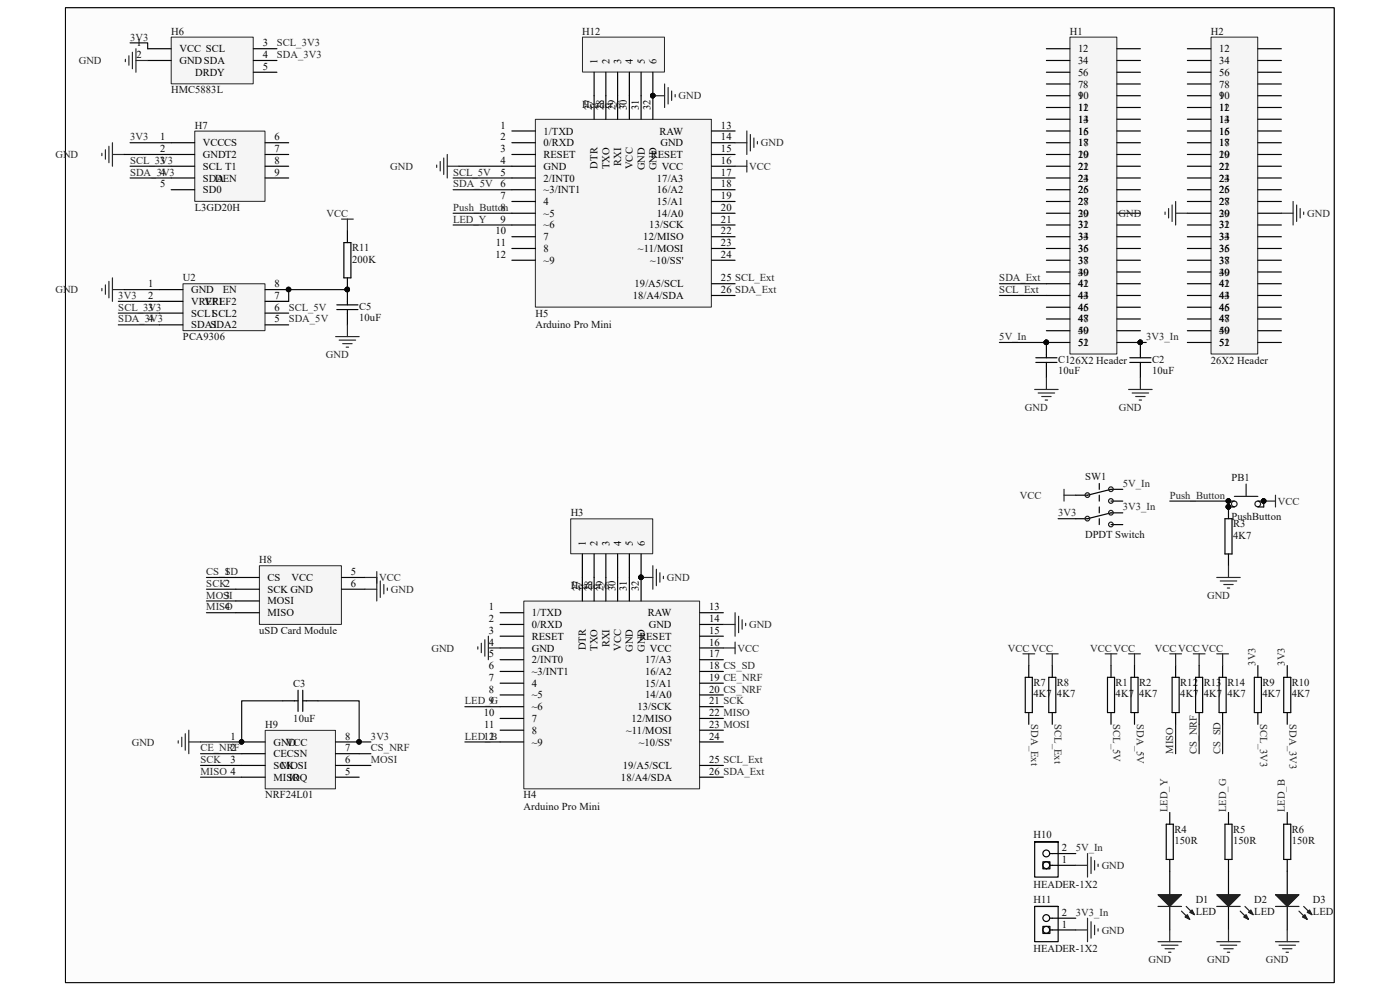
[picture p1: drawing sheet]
<svg xmlns="http://www.w3.org/2000/svg" width="297mm" height="210mm" viewBox="0 0 297 210" stroke-linecap="round" stroke-linejoin="round" font-family="sans-serif">
<path d="M13.9 1.7h269.1v206.7h-269.1z" fill="#fcfcfc"/>
<path d="M13.9 1.7h269.1v206.7h-269.1z" fill="none" stroke="#000" stroke-width=".21"/>
<path d="M13.9 1.7h269.1v206.7h-269.1z" fill="#fcfcfc"/>
<path d="M13.9 1.7h269.1v206.7h-269.1z" fill="none" stroke="#000" stroke-width=".21"/>
<path d="M227 7.9h9.9v67.2h-9.9z" fill="#f5f5f5"/>
<path d="M227 7.9h9.9v67.2h-9.9z" fill="none" stroke="#262626" stroke-width=".21"/>
<g fill="none" stroke="#000" stroke-width=".25">
<path d="M222 10.3h5M222 12.8h5M222 15.3h5M222 17.8h5M236.9 10.3h5M236.9 12.8h5M236.9 15.3h5M236.9 17.8h5M222 20.3h5M222 22.8h5M222 25.3h5M222 27.8h5"/>
<path d="M222 30.3h5M222 32.8h5M222 35.3h5M222 37.8h5M236.9 20.3h5M236.9 22.8h5M236.9 25.3h5M236.9 27.8h5M236.9 30.3h5M236.9 32.8h5M236.9 35.3h5M236.9 37.8h5"/>
<path d="M222 40.3h5M222 42.7h5M222 45.2h5M222 47.7h5M222 50.2h5M222 52.7h5M222 55.2h5M222 57.7h5M236.9 40.3h5M236.9 42.7h5M236.9 45.2h5M236.9 47.7h5"/>
<path d="M236.9 50.2h5M236.9 52.7h5M236.9 55.2h5M236.9 57.7h5M222 60.2h5M222 62.7h5M222 65.2h5M222 67.7h5M222 70.2h5M222 72.7h5M236.9 60.2h5M236.9 62.7h5"/>
<path d="M236.9 65.2h5M236.9 67.7h5M236.9 70.2h5M236.9 72.7h5"/>
</g>
<g fill="#0e0e0e" stroke="#0e0e0e" stroke-width=".21">
<circle cx="222" cy="72.6" r=".47"/>
<circle cx="241.9" cy="72.6" r=".47"/>
</g>
<path d="M257 7.9h9.8v67.2h-9.8z" fill="#f5f5f5"/>
<path d="M256.9 7.9h9.9v67.2h-9.9z" fill="none" stroke="#262626" stroke-width=".21"/>
<g fill="none" stroke="#000" stroke-width=".25">
<path d="M251.9 10.3h5M251.9 12.8h5M251.9 15.3h5M251.9 17.8h5M266.9 10.3h4.9M266.9 12.8h4.9M266.9 15.3h4.9M266.9 17.8h4.9M251.9 20.3h5M251.9 22.8h5M251.9 25.3h5M251.9 27.8h5"/>
<path d="M251.9 30.3h5M251.9 32.8h5M251.9 35.3h5M251.9 37.8h5M266.9 20.3h4.9M266.9 22.8h4.9M266.9 25.3h4.9M266.9 27.8h4.9M266.9 30.3h4.9M266.9 32.8h4.9M266.9 35.3h4.9M266.9 37.8h4.9"/>
<path d="M251.9 40.3h5M251.9 42.7h5M251.9 45.2h5M251.9 47.7h5M251.9 50.2h5M251.9 52.7h5M251.9 55.2h5M251.9 57.7h5M266.9 40.3h4.9M266.9 42.7h4.9M266.9 45.2h4.9M266.9 47.7h4.9"/>
<path d="M266.9 50.2h4.9M266.9 52.7h4.9M266.9 55.2h4.9M266.9 57.7h4.9M251.9 60.2h5M251.9 62.7h5M251.9 65.2h5M251.9 67.7h5M251.9 70.2h5M251.9 72.7h5M266.9 60.2h4.9M266.9 62.7h4.9"/>
<path d="M266.9 65.2h4.9M266.9 67.7h4.9M266.9 70.2h4.9M266.9 72.7h4.9M260.6 106.3h1.3M260.6 107.5h1.3M266.9 106.3h1.2M266.9 107.5h1.2"/>
</g>
<g fill="none" stroke="#1c1c1c" stroke-width=".25">
<path d="M261.9 105.3h5M264.4 102.7v2.5"/>
<circle cx="261.8" cy="106.9" r=".6"/>
<circle cx="266.8" cy="106.9" r=".6"/>
</g>
<g fill="#0e0e0e" stroke="#0e0e0e" stroke-width=".21">
<circle cx="260.6" cy="106.3" r=".47"/>
<circle cx="268.1" cy="106.3" r=".47"/>
<circle cx="260.6" cy="107.5" r=".47"/>
</g>
<path d="M113.6 25.4h37.3v39.8h-37.3z" fill="#f5f5f5"/>
<path d="M113.6 25.3h37.3v39.9h-37.3z" fill="none" stroke="#262626" stroke-width=".21"/>
<g fill="none" stroke="#000" stroke-width=".25">
<path d="M108.6 27.8h5M108.6 30.3h5M108.6 32.8h5M108.6 35.3h5M108.6 37.8h5M126 20.3v5M128.5 20.3v5M131 20.3v5M133.5 20.3v5M136 20.3v5M138.5 20.3v5M151 27.8h4.9"/>
<path d="M151 30.3h4.9M151 32.8h4.9M151 35.3h4.9M151 37.8h4.9M108.6 40.3h5M108.6 42.7h5M108.6 45.2h5M108.6 47.7h5M108.6 50.2h5M108.6 52.7h5M108.6 55.2h5M151 40.3h4.9"/>
<path d="M151 42.7h4.9M151 45.2h4.9M151 47.7h4.9M151 50.2h4.9M151 52.7h4.9M151 55.2h4.9M151 60.2h4.9M151 62.7h4.9"/>
</g>
<circle cx="138.5" cy="20.3" r=".47" fill="#0e0e0e" stroke="#0e0e0e" stroke-width=".21"/>
<path d="M36.4 7.9h17.3v9.9h-17.3z" fill="#f5f5f5"/>
<path d="M36.3 7.9h17.4v9.9h-17.4z" fill="none" stroke="#262626" stroke-width=".21"/>
<path d="M31.3 10.3h5M31.3 12.8h5M53.8 10.3h4.9M53.8 12.8h4.9M53.8 15.3h4.9" fill="none" stroke="#000" stroke-width=".25"/>
<path d="M41.4 27.9h14.8v14.8h-14.8z" fill="#f5f5f5"/>
<path d="M41.3 27.8h14.9v14.9h-14.9z" fill="none" stroke="#262626" stroke-width=".21"/>
<path d="M36.3 30.3h5M36.3 32.8h5M36.3 35.3h5M36.3 37.8h5M56.3 30.3h4.9M56.3 32.8h4.9M56.3 35.3h4.9M56.3 37.8h4.9M36.3 40.3h5M248.2 184.8v5M248.2 192.3v5" fill="none" stroke="#000" stroke-width=".25"/>
<path d="M245.7 189.8h5l-2.5 2.5z" fill="#1c1c1c"/>
<path d="M245.7 189.8h5l-2.5 2.5zM250.7 193.3l1.7 1.7M251.7 192.3l1.7 1.7" fill="none" stroke="#1c1c1c" stroke-width=".25"/>
<path d="M251.9 194l.5 1-1-.5z" fill="#1c1c1c"/>
<path d="M251.9 194l.5 1-1-.5z" fill="none" stroke="#1c1c1c" stroke-width=".25"/>
<path d="M252.9 193l.5 1-1-.5z" fill="#1c1c1c"/>
<path d="M245.7 192.3h5M252.9 193l.5 1-1-.5z" fill="none" stroke="#1c1c1c" stroke-width=".25"/>
<path d="M260.6 184.8v5M260.6 192.3v5" fill="none" stroke="#000" stroke-width=".25"/>
<path d="M258.1 189.8h5l-2.5 2.5z" fill="#1c1c1c"/>
<path d="M258.1 189.8h5l-2.5 2.5zM263.1 193.3l1.8 1.7M264.1 192.3l1.8 1.7" fill="none" stroke="#1c1c1c" stroke-width=".25"/>
<path d="M264.4 194l.5 1-1-.5z" fill="#1c1c1c"/>
<path d="M264.4 194l.5 1-1-.5z" fill="none" stroke="#1c1c1c" stroke-width=".25"/>
<path d="M265.4 193l.5 1-1-.5z" fill="#1c1c1c"/>
<path d="M258.1 192.3h5M265.4 193l.5 1-1-.5z" fill="none" stroke="#1c1c1c" stroke-width=".25"/>
<path d="M273.1 184.8v5M273.1 192.3v5" fill="none" stroke="#000" stroke-width=".25"/>
<path d="M270.6 189.8h5l-2.5 2.5z" fill="#1c1c1c"/>
<path d="M270.6 189.8h5l-2.5 2.5zM275.6 193.3l1.7 1.7M276.6 192.3l1.7 1.7" fill="none" stroke="#1c1c1c" stroke-width=".25"/>
<path d="M276.8 194l.5 1-1-.5z" fill="#1c1c1c"/>
<path d="M276.8 194l.5 1-1-.5z" fill="none" stroke="#1c1c1c" stroke-width=".25"/>
<path d="M277.8 193l.5 1-1-.5z" fill="#1c1c1c"/>
<path d="M270.6 192.3h5M277.8 193l.5 1-1-.5z" fill="none" stroke="#1c1c1c" stroke-width=".25"/>
<path d="M55.1 120.1h17.3v12.4h-17.3z" fill="#f5f5f5"/>
<path d="M55 120h17.4v12.5h-17.4z" fill="none" stroke="#262626" stroke-width=".21"/>
<path d="M50 122.5h5M50 125h5M50 127.5h5M50 130h5M72.5 122.5h4.9M72.5 125h4.9" fill="none" stroke="#000" stroke-width=".25"/>
<g fill="none" stroke="#262626" stroke-width=".25">
<path d="M26.6 12.6v.5M27.3 11.8v2M28.1 11.1v3.5M28.8 10.3v5M28.8 12.8h2.5M21.6 32.5v.5M22.4 31.8v2M23.1 31v3.5M23.9 30.3v5M23.9 32.8h2.4M92.6 35v.5M93.4 34.3v2"/>
<path d="M94.1 33.5v3.5M94.9 35.3h2.5M94.9 32.8v5M155.9 35.3h2.5M155.9 30.3h2.5M158.4 27.8v5M158.4 34v2.5M159.2 28.5v3.5M159.9 29.3v2M160.7 30v.5M77.4 125h2.5M79.9 122.5v5"/>
<path d="M80.7 123.2v3.5M81.4 124v2M82.2 124.7v.5"/>
</g>
<path d="M123.6 7.9h17.4v7.4h-17.4z" fill="#f5f5f5"/>
<path d="M123.6 7.9h17.4v7.4h-17.4z" fill="none" stroke="#262626" stroke-width=".21"/>
<g fill="none" stroke="#000" stroke-width=".25">
<path d="M126 15.3v5M128.5 15.3v5M131 15.3v5M133.5 15.3v5M136 15.3v5M138.5 15.3v5M219.8 76.9h4.4M219.8 75.9h4.4M222 72.7v3.2M222 76.9v3.2M239.7 76.9h4.5M239.7 75.9h4.5"/>
<path d="M241.9 72.7v3.2M241.9 76.9v3.2M259.9 110h1.5v7.5h-1.5zM260.6 107.5v2.5M260.6 117.5v2.5M217.5 143.7h1.5v7.5h-1.5zM218.3 141.2v2.5M218.3 151.2v2.5M222.5 143.7h1.5v7.5h-1.5zM223.2 141.2v2.5M223.2 151.2v2.5M235 143.7h1.5v7.5h-1.5z"/>
<path d="M235.7 141.2v2.5M235.7 151.2v2.5M239.9 143.7h1.5v7.5h-1.5zM240.7 141.2v2.5M240.7 151.2v2.5M247.4 174.8h1.5v7.5h-1.5zM248.2 172.3v2.5M259.9 174.8h1.5v7.5h-1.5zM260.6 172.3v2.5M272.3 174.8h1.5v7.5h-1.5zM273.1 172.3v2.5M248.2 182.3v2.5"/>
<path d="M260.6 182.3v2.5M273.1 182.3v2.5"/>
</g>
<g fill="#0e0e0e" stroke="#0e0e0e" stroke-width=".21">
<circle cx="138.5" cy="20.3" r=".47"/>
<circle cx="260.6" cy="107.5" r=".47"/>
<circle cx="268.1" cy="106.3" r=".47"/>
<circle cx="222" cy="72.6" r=".47"/>
<circle cx="241.9" cy="72.6" r=".47"/>
</g>
<g fill="none" stroke="#262626" stroke-width=".25">
<path d="M141 17.8v5M141.7 18.6v3.5M142.5 19.3v2M138.5 20.3h2.5M143.2 20.1v.5M247.2 45v.5M247.9 44.2v2M248.7 43.5v3.5M249.4 45.2h2.5M249.4 42.7v5M271.8 45.2h2.5M274.3 42.7v5"/>
<path d="M275.1 43.5v3.5M275.8 44.2v2M276.6 45v.5M219.5 82.6h5M220.2 83.4h3.5M221 84.1h2M221.7 84.9h.5M222 80.1v2.5M239.4 82.6h5M240.2 83.4h3.5M240.9 84.1h2M241.7 84.9h.5"/>
<path d="M241.9 80.1v2.5M225.7 103.8v2.5M225.7 105.1h2.5M268.1 106.3h2.5M270.6 105.1v2.4M217 138.7h2.5M218.3 138.7v2.5M222 138.7h2.5M223.2 138.7v2.5M234.5 138.7h2.4M235.7 138.7v2.5M239.4 138.7h2.5"/>
<path d="M240.7 138.7v2.5M258.1 122.5h5M258.9 123.2h3.5M259.6 124h2M260.4 124.7h.5M260.6 120v2.5M245.7 199.8h5M248.2 197.3v2.5M258.1 199.8h5M260.6 197.3v2.5M270.6 199.8h5M273.1 197.3v2.5"/>
<path d="M246.4 200.5h3.5M247.2 201.3h2M247.9 202h.5M258.9 200.5h3.5M259.6 201.3h2M260.4 202h.5M271.3 200.5h3.5M272.1 201.3h2M272.8 202h.5"/>
</g>
<path d="M38.9 60.2h17.3v9.9h-17.3z" fill="#f5f5f5"/>
<path d="M38.8 60.2h17.4v9.9h-17.4z" fill="none" stroke="#262626" stroke-width=".21"/>
<g fill="none" stroke="#000" stroke-width=".25">
<path d="M73 51.5h1.4v7.4h-1.4zM73.7 49v2.5M73.7 58.9v5.8M33.8 61.4h5M33.8 63.9h5M33.8 66.4h5M33.8 68.9h5M56.3 61.4h4.9M56.3 63.9h4.9M56.3 66.4h4.9M56.3 68.9h4.9M71.5 65.7h4.4"/>
<path d="M71.5 64.7h4.4M73.7 65.7v3.2M233.2 102.6v1.2M233.2 105.1v1.2M233.2 107.5v1.3M233.2 110v1.3M235.7 106.3h2.5M235.7 111.3h2.5M238.2 103.8h-2.5l-5 1.3h-2.5M238.2 108.8h-2.5l-5 1.2h-2.5M266.1 143.7h1.5v7.5h-1.5zM266.9 141.2v2.5"/>
<path d="M266.9 151.2v2.5M272.3 143.7h1.5v7.5h-1.5zM273.1 141.2v2.5M273.1 151.2v2.5M219.5 178.6h5v7.5h-5v-7.5h5M219.5 192.3h5v7.5h-5v-7.5h5M221.2 182.8h1.5v1.5h-1.5zM221.2 196.5h1.5v1.5h-1.5zM222.7 183.6h5.5M222.7 181.1h5.5M222.7 197.3h5.5M222.7 194.8h5.5"/>
<circle cx="222" cy="181" r=".72"/>
<circle cx="222" cy="183.5" r=".72"/>
<circle cx="222" cy="197.3" r=".72"/>
<circle cx="222" cy="194.8" r=".72"/>
</g>
<g fill="#0e0e0e" stroke="#0e0e0e" stroke-width=".21">
<circle cx="61.2" cy="61.4" r=".47"/>
<circle cx="73.7" cy="61.4" r=".47"/>
</g>
<g fill="none" stroke="#262626" stroke-width=".25">
<path d="M23.1 59.7v3.5M23.9 58.9v5M72.5 46.5h2.4M73.7 46.5v2.5M21.6 61.2v.5M22.4 60.4v2M23.9 61.4h2.4M71.2 71.4h5M72 72.2h3.4M72.7 72.9h2M73.5 73.6h.5M73.7 68.9v2.5"/>
<path d="M77.4 122.5h2.5M79.9 121.3v2.4M228.2 197.3h2.5M228.2 183.6h2.5M230.7 181.1v5M230.7 194.8v5M231.5 181.8v3.5M231.5 195.5v3.5M232.2 182.6v2M232.2 196.3v2M233 183.3v.5M233 197v.5"/>
</g>
<g fill="none" stroke="#1c1c1c" stroke-width=".25">
<circle cx="230.7" cy="110" r=".5"/>
<circle cx="230.7" cy="105" r=".5"/>
<circle cx="235.7" cy="106.3" r=".5"/>
<circle cx="235.7" cy="111.3" r=".5"/>
<circle cx="235.7" cy="108.8" r=".5"/>
<circle cx="235.7" cy="103.8" r=".5"/>
</g>
<path d="M111.2 127.6h37.2v39.7h-37.2z" fill="#f5f5f5"/>
<path d="M111.1 127.5h37.3v39.8h-37.3z" fill="none" stroke="#262626" stroke-width=".21"/>
<g fill="none" stroke="#000" stroke-width=".25">
<path d="M106.1 130h5M106.1 132.5h5M106.1 135h5M106.1 137.5h5M106.1 139.9h5M123.5 122.5v5M126 122.5v5M128.5 122.5v5M131 122.5v5M133.5 122.5v5M136 122.5v5M148.5 130h5"/>
<path d="M148.5 132.5h5M148.5 135h5M148.5 137.5h5M148.5 139.9h5M106.1 142.4h5M106.1 144.9h5M106.1 147.4h5M106.1 149.9h5M106.1 152.4h5M106.1 154.9h5M106.1 157.4h5M148.5 142.4h5"/>
<path d="M148.5 144.9h5M148.5 147.4h5M148.5 149.9h5M148.5 152.4h5M148.5 154.9h5M148.5 157.4h5M148.5 162.4h5M148.5 164.9h5"/>
</g>
<circle cx="136" cy="122.5" r=".47" fill="#0e0e0e" stroke="#0e0e0e" stroke-width=".21"/>
<path d="M56.3 155h14.9v12.3h-14.9z" fill="#f5f5f5"/>
<path d="M56.3 154.9h14.9v12.4h-14.9z" fill="none" stroke="#262626" stroke-width=".21"/>
<path d="M51.3 157.4h5M51.3 159.9h5M71.2 157.4h5M71.2 159.9h5M51.3 162.4h5M51.3 164.9h5M71.2 162.4h5M71.2 164.9h5" fill="none" stroke="#000" stroke-width=".25"/>
<g fill="#0e0e0e" stroke="#0e0e0e" stroke-width=".21">
<circle cx="51.2" cy="157.4" r=".47"/>
<circle cx="76.2" cy="157.4" r=".47"/>
</g>
<path d="M121.1 110.1h17.4v7.4h-17.4z" fill="#f5f5f5"/>
<path d="M121.1 110.1h17.4v7.4h-17.4z" fill="none" stroke="#262626" stroke-width=".21"/>
<g fill="none" stroke="#000" stroke-width=".25">
<path d="M123.5 117.5v5M126 117.5v5M128.5 117.5v5M131 117.5v5M133.5 117.5v5M136 117.5v5M60 148.7h3.2M63.2 146.4v4.5M64.2 148.7h3.3M64.2 146.4v4.5M248.7 143.7h1.5v7.5h-1.5zM249.4 141.2v2.5"/>
<path d="M249.4 151.2v2.5M253.6 143.7h1.5v7.5h-1.5zM254.4 141.2v2.5M254.4 151.2v2.5M258.6 143.7h1.5v7.5h-1.5zM259.4 141.2v2.5M259.4 151.2v2.5"/>
</g>
<g fill="#0e0e0e" stroke="#0e0e0e" stroke-width=".21">
<circle cx="136" cy="122.5" r=".47"/>
<circle cx="222" cy="72.6" r=".47"/>
<circle cx="241.9" cy="72.6" r=".47"/>
<circle cx="268.1" cy="106.3" r=".47"/>
<circle cx="61.2" cy="61.4" r=".47"/>
<circle cx="73.7" cy="61.4" r=".47"/>
<circle cx="260.6" cy="106.3" r=".47"/>
<circle cx="260.6" cy="107.5" r=".47"/>
<circle cx="76.2" cy="157.4" r=".47"/>
<circle cx="51.2" cy="157.4" r=".47"/>
</g>
<g fill="none" stroke="#262626" stroke-width=".25">
<path d="M101.4 137.2v.5M102.1 136.5v2M102.9 135.7v3.5M103.6 137.5h2.5M103.6 135v4.9M136 122.5h2.5M138.5 120v5M139.3 120.8v3.4M140 121.5v2M140.7 122.3v.5M153.5 137.5h2.4M153.5 132.5h2.4"/>
<path d="M155.9 130v5M155.9 136.2v2.5M156.7 130.7v3.5M157.4 131.5v2M158.2 132.2v.5M248.2 138.7h2.5M249.4 138.7v2.5M253.1 138.7h2.5M254.4 138.7v2.5M258.1 138.7h2.5M259.4 138.7v2.5M37.8 157.1v.5"/>
<path d="M38.6 156.4v2M39.3 155.7v3.4M40.1 154.9v5M40.1 157.4h2.4"/>
</g>
<g fill="none" stroke="#0e0e0e" stroke-width=".25">
<path d="M27.6 9.1h3.7v1.2M26.3 32.8h10M27.6 35.3h8.7M27.6 37.8h8.7M27.6 30.3h8.7M96.1 37.8h12.5M97.4 35.3h11.2M96.1 45.2h12.5M96.1 47.7h12.5M96.1 40.3h12.5M25.1 63.9h8.7M25.1 66.4h8.7"/>
<path d="M25.1 68.9h8.7M26.3 61.4h7.5M73.7 61.4h-12.5v2.5M212 60.2h10M212 62.7h10M212 72.7h10M241.9 72.7h1.3M224.5 110h3.7M248.2 106.3h12.4v1.2M268.1 106.3v1.2M43.8 122.5h6.2M43.8 125h6.2"/>
<path d="M43.8 127.5h6.2M43.8 130h6.2M42.5 159.9h8.8M60 148.7h-8.7v8.7h-8.8M67.5 148.7h8.7v8.7h2.5M76.2 159.9h2.5M98.6 157.4h7.5M98.6 149.9h7.5M249.4 153.7v6.2M254.4 153.7v6.2M259.4 153.7v6.2M42.5 162.4h8.8"/>
<path d="M42.5 164.9h8.8M76.2 162.4h2.5"/>
</g>
<g font-size="2.2" fill="#262626">
<text x="27.6" y="8.6">3V3</text>
<text x="58.8" y="9.9">SCL_3V3</text>
<text x="16.7" y="13.6">GND</text>
<text x="58.8" y="12.4">SDA_3V3</text>
<text x="144" y="21.1">GND</text>
<text x="27.6" y="29.8">3V3</text>
<text x="11.8" y="33.5">GND</text>
<text x="27.6" y="34.8">SCL_3V3</text>
<text x="161.4" y="31">GND</text>
<text x="27.6" y="37.3">SDA_3V3</text>
<text x="82.8" y="36">GND</text>
<text x="96.1" y="39.8">SDA_5V</text>
<text x="96.1" y="37.3">SCL_5V</text>
<text x="158.9" y="36">VCC</text>
<text x="69.3" y="46">VCC</text>
<text x="96.1" y="44.7">Push_Button</text>
<text x="96.1" y="47.2">LED_Y</text>
<text x="237.3" y="46">GND</text>
<text x="277.3" y="46">GND</text>
<text x="212" y="59.7">SDA_Ext</text>
<text x="11.8" y="62.2">GND</text>
<text x="25.1" y="65.9">SCL_3V3</text>
<text x="25.1" y="63.5">3V3</text>
<text x="61.3" y="65.9">SCL_5V</text>
<text x="212" y="62.2">SCL_Ext</text>
<text x="25.1" y="68.4">SDA_3V3</text>
<text x="61.3" y="68.4">SDA_5V</text>
<text x="69.1" y="75.9">GND</text>
<text x="212" y="72.2">5V_In</text>
<text x="243.2" y="72.2">3V3_In</text>
<text x="217.4" y="87.1">GND</text>
<text x="237.4" y="87.1">GND</text>
<text x="216.4" y="105.8">VCC</text>
<text x="238.2" y="103.3">5V_In</text>
<text x="248.2" y="105.8">Push_Button</text>
<text x="271.1" y="107.1">VCC</text>
<text x="224.5" y="109.6">3V3</text>
<text x="238.2" y="108.3">3V3_In</text>
<text x="43.8" y="124.5">SCK2</text>
<text x="43.8" y="122">CS_SD</text>
<text x="80.4" y="123.3">VCC</text>
<text x="82.9" y="125.8">GND</text>
<text x="141.5" y="123.3">GND</text>
<text x="43.8" y="127">MOSI</text>
<text x="43.8" y="129.5">MISO</text>
<text x="256.1" y="127">GND</text>
<text x="158.9" y="133.2">GND</text>
<text x="91.5" y="138.2">GND</text>
<text x="156.5" y="138.2">VCC</text>
<text x="213.8" y="138.2">VCC VCC</text>
<text x="231.3" y="138.2">VCC VCC</text>
<text x="245" y="138.2">VCC VCCVCC</text>
<text x="266.4" y="141.2" transform="rotate(-90 266.4 141.2)">3V3</text>
<text x="272.6" y="141.2" transform="rotate(-90 272.6 141.2)">3V3</text>
<text x="98.6" y="149.4">LED_G</text>
<text x="218.7" y="153.7" transform="rotate(90 218.7 153.7)">SDA_Ext</text>
<text x="223.7" y="153.7" transform="rotate(90 223.7 153.7)">SCL_Ext</text>
<text x="236.2" y="153.7" transform="rotate(90 236.2 153.7)">SCL_5V</text>
<text x="241.2" y="153.7" transform="rotate(90 241.2 153.7)">SDA_5V</text>
<text x="267.3" y="153.7" transform="rotate(90 267.3 153.7)">SCL_3V3</text>
<text x="273.6" y="153.7" transform="rotate(90 273.6 153.7)">SDA_3V3</text>
<text x="27.9" y="158.2">GND</text>
<text x="42.5" y="159.4">CE_NRF</text>
<text x="42.5" y="161.9">SCK</text>
<text x="78.7" y="161.9">MOSI</text>
<text x="78.7" y="159.4">CS_NRF</text>
<text x="78.7" y="156.9">3V3</text>
<text x="98.6" y="156.9">LED_B</text>
<text x="248.9" y="159.9" transform="rotate(-90 248.9 159.9)">MISO</text>
<text x="253.9" y="159.9" transform="rotate(-90 253.9 159.9)">CS_NRF</text>
<text x="258.9" y="159.9" transform="rotate(-90 258.9 159.9)">CS_SD</text>
<text x="42.5" y="164.4">MISO 4</text>
<text x="247.7" y="172.3" transform="rotate(-90 247.7 172.3)">LED_Y</text>
<text x="260.1" y="172.3" transform="rotate(-90 260.1 172.3)">LED_G</text>
<text x="272.6" y="172.3" transform="rotate(-90 272.6 172.3)">LED_B</text>
<text x="228.2" y="180.6">5V_In</text>
<text x="233.7" y="184.3">GND</text>
<text x="228.2" y="194.3">3V3_In</text>
<text x="233.7" y="198">GND</text>
<text x="243.6" y="204.3">GND</text>
<text x="256.1" y="204.3">GND</text>
<text x="268.5" y="204.3">GND</text>
</g>
<g font-size="2.2">
<text x="29" y="9.9">1</text>
<text x="38.1" y="11.1">VCC SCL</text>
<text x="55.8" y="9.9">3</text>
<text x="228.7" y="11.1">12</text>
<text x="258.6" y="11.1">12</text>
<text x="29" y="12.4">2</text>
<text x="38.1" y="13.6">GNDSDA</text>
<text x="41.4" y="16.1">DRDY</text>
<text x="55.8" y="12.4">4</text>
<text x="55.8" y="14.9">5</text>
<text x="126.8" y="13.6" transform="rotate(-90 126.8 13.6)">1</text>
<text x="129.3" y="13.6" transform="rotate(-90 129.3 13.6)">2</text>
<text x="131.8" y="13.6" transform="rotate(-90 131.8 13.6)">3</text>
<text x="134.3" y="13.6" transform="rotate(-90 134.3 13.6)">4</text>
<text x="136.8" y="13.6" transform="rotate(-90 136.8 13.6)">5</text>
<text x="139.3" y="13.6" transform="rotate(-90 139.3 13.6)">6</text>
<text x="228.7" y="13.6">34</text>
<text x="228.7" y="16.1">56</text>
<text x="258.6" y="13.6">34</text>
<text x="258.6" y="16.1">56</text>
<text x="125.6" y="23.3" transform="rotate(-90 125.6 23.3)">27</text>
<text x="128.1" y="23.3" transform="rotate(-90 128.1 23.3)">28</text>
<text x="130.6" y="23.3" transform="rotate(-90 130.6 23.3)">29</text>
<text x="133" y="23.3" transform="rotate(-90 133 23.3)">30</text>
<text x="135.5" y="23.3" transform="rotate(-90 135.5 23.3)">31</text>
<text x="138" y="23.3" transform="rotate(-90 138 23.3)">32</text>
<text x="228.7" y="18.6">78</text>
<text x="228.7" y="21.1">9</text>
<text x="228.7" y="21.1">10</text>
<text x="228.7" y="23.6">11</text>
<text x="229.9" y="23.6">2</text>
<text x="258.6" y="18.6">78</text>
<text x="258.6" y="21.1">9</text>
<text x="258.6" y="21.1">10</text>
<text x="258.6" y="23.6">11</text>
<text x="259.8" y="23.6">2</text>
<text x="34" y="29.8">1</text>
<text x="58.3" y="29.8">6</text>
<text x="106.2" y="27.3">1</text>
<text x="106.2" y="29.8">2</text>
<text x="115.3" y="28.5">1/TXD</text>
<text x="139.9" y="28.5">RAW</text>
<text x="153" y="27.3">13</text>
<text x="153" y="29.8">14</text>
<text x="228.7" y="26">13</text>
<text x="228.7" y="28.5">15</text>
<text x="229.9" y="26">4</text>
<text x="229.9" y="28.5">6</text>
<text x="258.6" y="26">13</text>
<text x="258.6" y="28.5">15</text>
<text x="259.8" y="26">4</text>
<text x="259.8" y="28.5">6</text>
<text x="34" y="32.3">2</text>
<text x="34" y="34.8">3</text>
<text x="43.1" y="31">VCCCS</text>
<text x="43.1" y="33.5">GNDT2</text>
<text x="58.3" y="32.3">7</text>
<text x="58.3" y="34.8">8</text>
<text x="106.2" y="32.3">3</text>
<text x="106.2" y="34.8">4</text>
<text x="115.3" y="31">0/RXD</text>
<text x="115.3" y="33.5">RESET</text>
<text x="126.8" y="35.8" transform="rotate(-90 126.8 35.8)">DTR</text>
<text x="129.3" y="35.9" transform="rotate(-90 129.3 35.9)">TXO</text>
<text x="131.8" y="35.1" transform="rotate(-90 131.8 35.1)">RXI</text>
<text x="134.3" y="35.9" transform="rotate(-90 134.3 35.9)">VCC</text>
<text x="138.1" y="33.5">RESET</text>
<text x="140.1" y="31">GND</text>
<text x="153" y="32.3">15</text>
<text x="153" y="34.8">16</text>
<text x="228.7" y="31">17</text>
<text x="228.7" y="33.5">19</text>
<text x="228.7" y="33.5">20</text>
<text x="229.9" y="31">8</text>
<text x="258.6" y="31">17</text>
<text x="258.6" y="33.5">19</text>
<text x="258.6" y="33.5">20</text>
<text x="259.8" y="31">8</text>
<text x="34" y="37.3">4</text>
<text x="34" y="39.8">5</text>
<text x="43.1" y="36">SCL T1</text>
<text x="43.1" y="38.5">SDA</text>
<text x="43.1" y="41">SD0</text>
<text x="45.6" y="38.5">DEN</text>
<text x="58.3" y="37.3">9</text>
<text x="106.2" y="37.3">5</text>
<text x="106.2" y="39.8">6</text>
<text x="115.3" y="36">GND</text>
<text x="115.3" y="38.5">2/INT0</text>
<text x="115.3" y="41">~3/INT1</text>
<text x="136.8" y="36.2" transform="rotate(-90 136.8 36.2)">GND</text>
<text x="139.3" y="36.2" transform="rotate(-90 139.3 36.2)">GND</text>
<text x="139.4" y="38.5">17/A3</text>
<text x="139.4" y="41">16/A2</text>
<text x="140.4" y="36">VCC</text>
<text x="153" y="37.3">17</text>
<text x="153" y="39.8">18</text>
<text x="228.7" y="36">21</text>
<text x="228.7" y="38.5">23</text>
<text x="228.7" y="41">25</text>
<text x="229.9" y="36">2</text>
<text x="229.9" y="38.5">4</text>
<text x="229.9" y="41">6</text>
<text x="258.6" y="36">21</text>
<text x="258.6" y="38.5">23</text>
<text x="258.6" y="41">25</text>
<text x="259.8" y="36">2</text>
<text x="259.8" y="38.5">4</text>
<text x="259.8" y="41">6</text>
<text x="106.2" y="42.2">7</text>
<text x="106.2" y="44.7">8</text>
<text x="106.2" y="47.2">9</text>
<text x="115.3" y="43.5">4</text>
<text x="115.3" y="46">~5</text>
<text x="139.4" y="43.5">15/A1</text>
<text x="139.4" y="46">14/A0</text>
<text x="153" y="42.2">19</text>
<text x="153" y="44.7">20</text>
<text x="153" y="47.2">21</text>
<text x="228.7" y="43.5">27</text>
<text x="228.7" y="46">29</text>
<text x="228.7" y="46">30</text>
<text x="229.9" y="43.5">8</text>
<text x="258.6" y="43.5">27</text>
<text x="258.6" y="46">29</text>
<text x="258.6" y="46">30</text>
<text x="259.8" y="43.5">8</text>
<text x="105.1" y="49.7">10</text>
<text x="105.2" y="52.2">11</text>
<text x="115.3" y="48.5">~6</text>
<text x="115.3" y="51">7</text>
<text x="115.3" y="53.5">8</text>
<text x="135.3" y="53.5">~11/MOSI</text>
<text x="136.5" y="51">12/MISO</text>
<text x="137.8" y="48.5">13/SCK</text>
<text x="153" y="49.7">22</text>
<text x="153" y="52.2">23</text>
<text x="228.7" y="48.5">31</text>
<text x="228.7" y="51">33</text>
<text x="228.7" y="53.5">35</text>
<text x="229.9" y="48.5">2</text>
<text x="229.9" y="51">4</text>
<text x="229.9" y="53.5">6</text>
<text x="258.6" y="48.5">31</text>
<text x="258.6" y="51">33</text>
<text x="258.6" y="53.5">35</text>
<text x="259.8" y="48.5">2</text>
<text x="259.8" y="51">4</text>
<text x="259.8" y="53.5">6</text>
<text x="105.1" y="54.7">12</text>
<text x="115.3" y="56">~9</text>
<text x="138" y="56">~10/SS'</text>
<text x="153" y="54.7">24</text>
<text x="153" y="59.7">25 SCL_Ext</text>
<text x="228.7" y="56">37</text>
<text x="228.7" y="58.5">39</text>
<text x="228.7" y="58.5">40</text>
<text x="229.9" y="56">8</text>
<text x="258.6" y="56">37</text>
<text x="258.6" y="58.5">39</text>
<text x="258.6" y="58.5">40</text>
<text x="259.8" y="56">8</text>
<text x="31.5" y="61">1</text>
<text x="31.5" y="63.5">2</text>
<text x="31.5" y="65.9">3</text>
<text x="40.6" y="62.2">GND</text>
<text x="40.6" y="64.7">VREF1</text>
<text x="43.4" y="64.7">VREF2</text>
<text x="47.3" y="62.2">EN</text>
<text x="58.3" y="65.9">6</text>
<text x="58.3" y="63.5">7</text>
<text x="58.3" y="61">8</text>
<text x="134.2" y="63.5">18/A4/SDA</text>
<text x="134.6" y="61">19/A5/SCL</text>
<text x="153" y="62.2">26 SDA_Ext</text>
<text x="228.7" y="61">41</text>
<text x="228.7" y="63.5">43</text>
<text x="228.7" y="65.9">45</text>
<text x="229.9" y="61">2</text>
<text x="229.9" y="63.5">4</text>
<text x="229.9" y="65.9">6</text>
<text x="258.6" y="61">41</text>
<text x="258.6" y="63.5">43</text>
<text x="258.6" y="65.9">45</text>
<text x="259.8" y="61">2</text>
<text x="259.8" y="63.5">4</text>
<text x="259.8" y="65.9">6</text>
<text x="31.5" y="68.4">4</text>
<text x="40.6" y="67.2">SCL1SCL2</text>
<text x="40.6" y="69.7">SDA1</text>
<text x="44.7" y="69.7">SDA2</text>
<text x="58.3" y="68.4">5</text>
<text x="228.7" y="68.4">47</text>
<text x="228.7" y="70.9">49</text>
<text x="228.7" y="70.9">50</text>
<text x="229.9" y="68.4">8</text>
<text x="258.6" y="68.4">47</text>
<text x="258.6" y="70.9">49</text>
<text x="258.6" y="70.9">50</text>
<text x="259.8" y="68.4">8</text>
<text x="228.7" y="73.4">51</text>
<text x="229.9" y="73.4">2</text>
<text x="258.6" y="73.4">51</text>
<text x="259.8" y="73.4">2</text>
<text x="124.3" y="115.8" transform="rotate(-90 124.3 115.8)">1</text>
<text x="126.8" y="115.8" transform="rotate(-90 126.8 115.8)">2</text>
<text x="129.3" y="115.8" transform="rotate(-90 129.3 115.8)">3</text>
<text x="131.8" y="115.8" transform="rotate(-90 131.8 115.8)">4</text>
<text x="134.3" y="115.8" transform="rotate(-90 134.3 115.8)">5</text>
<text x="136.8" y="115.8" transform="rotate(-90 136.8 115.8)">6</text>
<text x="47.7" y="122">1</text>
<text x="56.8" y="123.3">CS</text>
<text x="56.8" y="125.8">SCK GND</text>
<text x="61.8" y="123.3">VCC</text>
<text x="74.5" y="122">5</text>
<text x="74.5" y="124.5">6</text>
<text x="123.1" y="125.5" transform="rotate(-90 123.1 125.5)">27</text>
<text x="125.6" y="125.5" transform="rotate(-90 125.6 125.5)">28</text>
<text x="128.1" y="125.5" transform="rotate(-90 128.1 125.5)">29</text>
<text x="130.6" y="125.5" transform="rotate(-90 130.6 125.5)">30</text>
<text x="133" y="125.5" transform="rotate(-90 133 125.5)">31</text>
<text x="135.5" y="125.5" transform="rotate(-90 135.5 125.5)">32</text>
<text x="47.7" y="127">3</text>
<text x="47.7" y="129.5">4</text>
<text x="56.8" y="128.2">MOSI</text>
<text x="56.8" y="130.7">MISO</text>
<text x="103.7" y="129.5">1</text>
<text x="103.7" y="132">2</text>
<text x="112.8" y="130.7">1/TXD</text>
<text x="137.4" y="130.7">RAW</text>
<text x="150.5" y="129.5">13</text>
<text x="150.5" y="132">14</text>
<text x="103.7" y="134.5">3</text>
<text x="103.7" y="136.9">4</text>
<text x="112.8" y="133.2">0/RXD</text>
<text x="112.8" y="135.7">RESET</text>
<text x="124.3" y="138" transform="rotate(-90 124.3 138)">DTR</text>
<text x="129.3" y="137.3" transform="rotate(-90 129.3 137.3)">RXI</text>
<text x="135.6" y="135.7">RESET</text>
<text x="137.6" y="133.2">GND</text>
<text x="150.5" y="134.5">15</text>
<text x="150.5" y="136.9">16</text>
<text x="103.7" y="139.4">5</text>
<text x="103.7" y="141.9">6</text>
<text x="112.8" y="138.2">GND</text>
<text x="112.8" y="140.7">2/INT0</text>
<text x="112.8" y="143.2">~3/INT1</text>
<text x="126.8" y="138.1" transform="rotate(-90 126.8 138.1)">TXO</text>
<text x="131.8" y="138.1" transform="rotate(-90 131.8 138.1)">VCC</text>
<text x="134.3" y="138.3" transform="rotate(-90 134.3 138.3)">GND</text>
<text x="136.8" y="138.3" transform="rotate(-90 136.8 138.3)">GND</text>
<text x="136.9" y="140.7">17/A3</text>
<text x="136.9" y="143.2">16/A2</text>
<text x="137.9" y="138.2">VCC</text>
<text x="150.5" y="139.4">17</text>
<text x="150.5" y="141.9">18 CS_SD</text>
<text x="103.7" y="144.4">7</text>
<text x="103.7" y="146.9">8</text>
<text x="103.7" y="149.4">9</text>
<text x="112.8" y="145.7">4</text>
<text x="112.8" y="148.2">~5</text>
<text x="136.9" y="145.7">15/A1</text>
<text x="136.9" y="148.2">14/A0</text>
<text x="150.5" y="144.4">19 CE_NRF</text>
<text x="150.5" y="146.9">20 CS_NRF</text>
<text x="150.5" y="149.4">21 SCK</text>
<text x="102.6" y="151.9">10</text>
<text x="102.7" y="154.4">11</text>
<text x="112.8" y="150.7">~6</text>
<text x="112.8" y="153.2">7</text>
<text x="112.8" y="155.7">8</text>
<text x="132.8" y="155.7">~11/MOSI</text>
<text x="134" y="153.2">12/MISO</text>
<text x="135.3" y="150.7">13/SCK</text>
<text x="150.5" y="151.9">22 MISO</text>
<text x="150.5" y="154.4">23 MOSI</text>
<text x="48.9" y="156.9">1</text>
<text x="48.9" y="159.4">2</text>
<text x="48.9" y="161.9">3</text>
<text x="58" y="158.2">GND</text>
<text x="58" y="160.7">CECSN</text>
<text x="60.6" y="158.2">VCC</text>
<text x="73.2" y="161.9">6</text>
<text x="73.2" y="159.4">7</text>
<text x="73.2" y="156.9">8</text>
<text x="102.6" y="156.9">12</text>
<text x="112.8" y="158.2">~9</text>
<text x="135.5" y="158.2">~10/SS'</text>
<text x="150.5" y="156.9">24</text>
<text x="150.5" y="161.9">25 SCL_Ext</text>
<text x="58" y="163.2">SCK</text>
<text x="58" y="165.7">MISO</text>
<text x="59.6" y="163.2">MOSI</text>
<text x="61.3" y="165.7">IRQ</text>
<text x="73.2" y="164.4">5</text>
<text x="131.7" y="165.7">18/A4/SDA</text>
<text x="132.1" y="163.2">19/A5/SCL</text>
<text x="150.5" y="164.4">26 SDA_Ext</text>
<text x="225.3" y="183.1">1</text>
<text x="225.3" y="180.6">2</text>
<text x="225.3" y="196.8">1</text>
<text x="225.3" y="194.3">2</text>
</g>
<g font-size="2.2" fill="#0e0e0e">
<text x="36.3" y="7.4">H6</text>
<text x="123.5" y="7.4">H12</text>
<text x="227" y="7.4">H1</text>
<text x="256.9" y="7.4">H2</text>
<text x="36.3" y="19.8">HMC5883L</text>
<text x="123.5" y="22.8">Header 6</text>
<text x="41.3" y="27.3">H7</text>
<text x="41.3" y="44.7">L3GD20H</text>
<text x="74.7" y="53.2">R11</text>
<text x="38.8" y="59.7">U2</text>
<text x="74.7" y="55.7">200K</text>
<text x="76.2" y="65.7">C5</text>
<text x="76.2" y="68.2">10uF</text>
<text x="113.6" y="67.2">H5</text>
<text x="113.6" y="69.7">Arduino Pro Mini</text>
<text x="38.8" y="72.2">PCA9306</text>
<text x="224.5" y="76.9">C126X2 Header</text>
<text x="244.4" y="76.9">C2</text>
<text x="256.9" y="77.1">26X2 Header</text>
<text x="224.5" y="79.4">10uF</text>
<text x="244.4" y="79.4">10uF</text>
<text x="230.2" y="101.8">SW1</text>
<text x="261.2" y="101.9">PB1</text>
<text x="121.1" y="109.6">H3</text>
<text x="261.2" y="110.3">PushButton</text>
<text x="261.6" y="111.8">R3</text>
<text x="55" y="119.5">H8</text>
<text x="230.2" y="114">DPDT Switch</text>
<text x="261.6" y="114.3">4K7</text>
<text x="121.1" y="125">Header 6</text>
<text x="55" y="134.5">uSD Card Module</text>
<text x="62.2" y="145.7">C3</text>
<text x="219.2" y="145.5">R7</text>
<text x="219.2" y="148">4K7</text>
<text x="224.2" y="145.5">R8</text>
<text x="224.2" y="148">4K7</text>
<text x="236.7" y="145.5">R1</text>
<text x="236.7" y="148">4K7</text>
<text x="241.7" y="145.5">R2</text>
<text x="241.7" y="148">4K7</text>
<text x="250.4" y="145.5">R12</text>
<text x="250.4" y="148">4K7</text>
<text x="255.4" y="145.5">R13</text>
<text x="255.4" y="148">4K7</text>
<text x="260.4" y="145.5">R14</text>
<text x="260.4" y="148">4K7</text>
<text x="267.8" y="145.5">R9</text>
<text x="267.8" y="148">4K7</text>
<text x="274.1" y="145.5">R10</text>
<text x="274.1" y="148">4K7</text>
<text x="56.3" y="154.4">H9</text>
<text x="62.2" y="153.2">10uF</text>
<text x="56.3" y="169.4">NRF24L01</text>
<text x="111.1" y="169.4">H4</text>
<text x="111.1" y="171.9">Arduino Pro Mini</text>
<text x="219.2" y="177.8">H10</text>
<text x="249.2" y="176.6">R4</text>
<text x="249.2" y="179.1">150R</text>
<text x="261.6" y="176.6">R5</text>
<text x="261.6" y="179.1">150R</text>
<text x="274.1" y="176.6">R6</text>
<text x="274.1" y="179.1">150R</text>
<text x="219.2" y="188.3">HEADER-1X2</text>
<text x="219.2" y="191.6">H11</text>
<text x="253.7" y="191.6">D1</text>
<text x="266.1" y="191.6">D2</text>
<text x="278.6" y="191.6">D3</text>
<text x="253.7" y="194.1">LED</text>
<text x="266.1" y="194.1">LED</text>
<text x="278.6" y="194.1">LED</text>
<text x="219.2" y="202">HEADER-1X2</text>
</g>
</svg>
